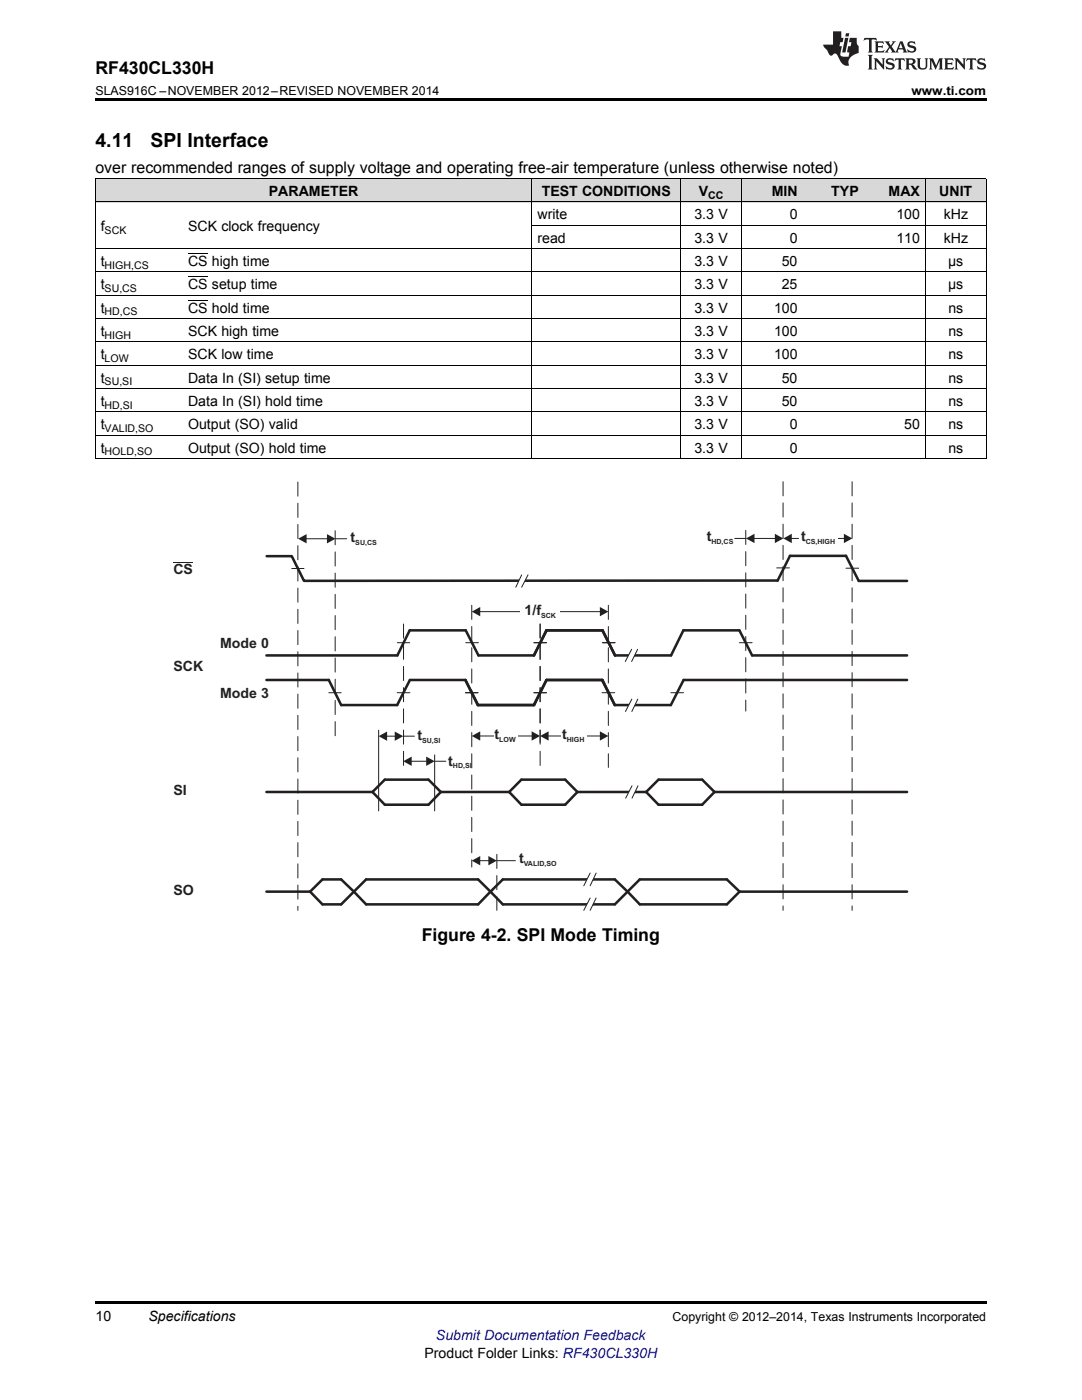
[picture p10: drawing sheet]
<svg xmlns="http://www.w3.org/2000/svg" width="216mm" height="279mm" viewBox="0 0 216 279" stroke-linecap="round" stroke-linejoin="round" font-family="sans-serif">
<g fill="#d8d8d8">
<path d="M19 35.7h17.5v4.7h-17.5z"/>
<path d="M36.5 35.7h69.7v4.7h-69.7z"/>
<path d="M106.2 35.7h29.6v4.7h-29.6z"/>
<path d="M135.8 35.7h12.2v4.7h-12.2z"/>
<path d="M148 35.7h12.2v4.7h-12.2z"/>
<path d="M160.2 35.7h12.2v4.7h-12.2z"/>
<path d="M172.4 35.7h12.2v4.7h-12.2z"/>
<path d="M184.6 35.7h12.2v4.7h-12.2z"/>
</g>
<path d="M19 259.7h177.8v.5h-177.8z" fill="#000"/>
<path d="M157.8 107.5h10.7" fill="none" stroke="#231f20" stroke-width=".2"/>
<g fill="#231f20">
<path d="M156.3 107.5l1.7-1v1.9z"/>
<path d="M168.4 106.5l1.7 1-1.7 .9z"/>
</g>
<path d="M159.5 105.8h7.6v3.3h-7.6z" fill-rule="evenodd" fill="#fff"/>
<path d="M159.5 105.8h7.6v3.3h-7.6z" fill="none" stroke="#fff" stroke-width=".2"/>
<path d="M53.2 135.7h12.4l2.5 5h11.2l2.5-5h11.1M92.9 135.7l2.4 5h11.3l2.4-5M92.9 135.7l2.5 5M109 135.7h11.2l2.5 5M109 135.7l-2.5 5M120.1 135.7l2.6 5M181 135.7h-44.6l-2.5 5h-11.2M53.2 158.1h127.8M53.2 177.9h127.8" fill="none" stroke="#231f20" stroke-width=".51"/>
<path d="M59.4 96.2v85.5M66.9 105.9v42.3" fill="none" stroke="#231f20" stroke-width=".2" stroke-dasharray="2.8 1.4"/>
<path d="M65.6 138.2h2.5M92.9 138.2h2.4" fill="none" stroke="#231f20" stroke-width=".2"/>
<path d="M127.7 175.5h17.3l2.6 2.4-2.6 2.6h-17.3l-2.5-2.6z" fill-rule="evenodd" fill="#fff"/>
<path d="M127.7 175.5h17.3l2.6 2.4-2.6 2.6h-17.3l-2.5-2.6z" fill="none" stroke="#231f20" stroke-width=".51"/>
<path d="M73.1 175.5h22.3l2.5 2.4-2.5 2.6h-22.3l-2.5-2.6z" fill-rule="evenodd" fill="#fff"/>
<path d="M73.1 175.5h22.3l2.5 2.4-2.5 2.6h-22.3l-2.5-2.6z" fill="none" stroke="#231f20" stroke-width=".51"/>
<path d="M80.5 124.5v29.4M107.8 124.5v23.7" fill="none" stroke="#231f20" stroke-width=".2" stroke-dasharray="2.8 1.4"/>
<path d="M79.3 138.2h2.5M106.5 138.2h2.5" fill="none" stroke="#231f20" stroke-width=".2"/>
<path d="M74.3 158.1l2.5-2.5h8.7l2.5 2.5-2.5 2.5h-8.7z" fill-rule="evenodd" fill="#fff"/>
<path d="M74.3 158.1l2.5-2.5h8.7l2.5 2.5-2.5 2.5h-8.7z" fill="none" stroke="#231f20" stroke-width=".51"/>
<path d="M156.3 96.1v85.6M170 96.1v85.6M148.8 105.9v36M94.1 120.8v52.2M121.4 120.8v32.4" fill="none" stroke="#231f20" stroke-width=".2" stroke-dasharray="2.8 1.4"/>
<path d="M92.9 138.2h2.5M95.7 122.1h24.1M120.1 138.2h2.6M133.9 138.2h2.5" fill="none" stroke="#231f20" stroke-width=".2"/>
<g fill="#231f20">
<path d="M94.1 122.1l1.7-1v1.9z"/>
<path d="M119.7 121.1l1.7 1-1.7 .9z"/>
</g>
<path d="M95.7 146.9h10.5" fill="none" stroke="#231f20" stroke-width=".2"/>
<g fill="#231f20">
<path d="M94.1 146.9l1.7-.9v1.8z"/>
<path d="M106.1 146l1.7 .9-1.7 .9z"/>
</g>
<path d="M109.3 146.9h10.5" fill="none" stroke="#231f20" stroke-width=".2"/>
<g fill="#231f20">
<path d="M107.8 146.9l1.7-.9v1.8z"/>
<path d="M119.7 146l1.7 .9-1.7 .9z"/>
</g>
<path d="M128.9 158.1l2.5-2.5h8.7l2.5 2.5-2.5 2.5h-8.7z" fill-rule="evenodd" fill="#fff"/>
<path d="M128.9 158.1l2.5-2.5h8.7l2.5 2.5-2.5 2.5h-8.7z" fill="none" stroke="#231f20" stroke-width=".51"/>
<path d="M126.1 139.5h1.2l-1.2 2.5h-1.3z" fill-rule="evenodd" fill="#fff"/>
<path d="M126.1 139.5l-1.3 2.5M127.3 139.5l-1.2 2.5" fill="none" stroke="#231f20" stroke-width=".2"/>
<path d="M104 155.6h8.8l2.4 2.5-2.4 2.5h-8.8l-2.4-2.5z" fill-rule="evenodd" fill="#fff"/>
<path d="M155.2 115.9l2.4-5h11.2l2.5 5h9.7M53.2 130.8h26.1l2.5-5h11.1l2.6 5h11M106.5 130.8l2.5-5h11.3l2.4 5M109.1 125.8l-2.6 5M120.2 125.8l2.5 5M122.7 130.8h11.2l2.5-5h11.1l2.6 5h30.9M104 155.6h8.8l2.4 2.5-2.4 2.5h-8.8l-2.4-2.5z" fill="none" stroke="#231f20" stroke-width=".51"/>
<path d="M107.8 124.5v28.7" fill="none" stroke="#231f20" stroke-width=".2" stroke-dasharray="2.8 1.4"/>
<path d="M79.3 128.3h2.5M92.9 128.3h2.6M106.5 128.3h2.5M120.2 128.3h2.5" fill="none" stroke="#231f20" stroke-width=".2"/>
<path d="M126 129.6h1.2l-1.2 2.4h-1.2z" fill-rule="evenodd" fill="#fff"/>
<path d="M168.8 113.4h2.5M106.5 128.3h2.6M106.6 138.2h2.4M120.3 128.3h2.4M126 129.6l-1.2 2.4M127.2 129.6l-1.2 2.4M147.5 128.3h2.6M77.1 146.9h1.8" fill="none" stroke="#231f20" stroke-width=".2"/>
<g fill="#231f20">
<path d="M75.6 146.9l1.6-.9v1.9z"/>
<path d="M78.8 146l1.7 .9-1.7 1z"/>
</g>
<path d="M75.6 145.7v16.1M82 151.9h3.2M86.7 150.7v11.1M86.7 151.9h2.3" fill="none" stroke="#231f20" stroke-width=".2"/>
<g fill="#231f20">
<path d="M80.5 151.9l1.6-.9v1.9z"/>
<path d="M85 151l1.7 .9-1.7 1z"/>
</g>
<path d="M97.9 177.9l2.4-2.4h22.4l2.5 2.4-2.5 2.6h-22.4z" fill-rule="evenodd" fill="#fff"/>
<path d="M97.9 177.9l2.4-2.4h22.4l2.5 2.4-2.5 2.6h-22.4z" fill="none" stroke="#231f20" stroke-width=".51"/>
<path d="M117.8 179.2h1.2l-1.2 2.5h-1.3z" fill-rule="evenodd" fill="#fff"/>
<path d="M95.7 171.8h1.9M99.1 171.8h3.7M117.8 179.2l-1.3 2.5M119 179.2l-1.2 2.5" fill="none" stroke="#231f20" stroke-width=".2"/>
<g fill="#231f20">
<path d="M94.1 171.8l1.7-1v1.9z"/>
<path d="M97.4 170.8l1.7 1-1.7 .9z"/>
</g>
<path d="M99.1 170.5v11.2" fill="none" stroke="#231f20" stroke-width=".2" stroke-dasharray="2.8 1.4"/>
<path d="M117.8 174.2h1.2l-1.2 2.6h-1.3z" fill-rule="evenodd" fill="#fff"/>
<path d="M117.8 174.2l-1.3 2.6M119 174.2l-1.2 2.6" fill="none" stroke="#231f20" stroke-width=".2"/>
<path d="M61.9 177.9l2.4-2.4h3.8l2.5 2.4-2.5 2.6h-3.8z" fill-rule="evenodd" fill="#fff"/>
<path d="M61.9 177.9l2.4-2.4h3.8l2.5 2.4-2.5 2.6h-3.8z" fill="none" stroke="#231f20" stroke-width=".51"/>
<path d="M126.1 156.8h1.2l-1.2 2.5h-1.3z" fill-rule="evenodd" fill="#fff"/>
<path d="M80.5 146.9h2.2M126.1 156.8l-1.3 2.5M127.3 156.8l-1.2 2.5" fill="none" stroke="#231f20" stroke-width=".2"/>
<g fill="#fff">
<path d="M112.1 145.3h5v3.1h-5z" fill-rule="evenodd"/>
<path d="M103.9 120.5h7.8v3.1h-7.8z" fill-rule="evenodd"/>
<path d="M98.6 145.3h4.7v3.1h-4.7z" fill-rule="evenodd"/>
</g>
<path d="M53.2 111h5l2.5 4.9h94.5" fill="none" stroke="#231f20" stroke-width=".51"/>
<path d="M58.2 113.5h2.5" fill="none" stroke="#231f20" stroke-width=".2"/>
<path d="M104.1 114.7h1.3l-1.3 2.5h-1.2z" fill-rule="evenodd" fill="#fff"/>
<path d="M34.6 112.3h3.9M61 107.5h4.4M104.1 114.7l-1.2 2.5M105.4 114.7l-1.3 2.5M155 113.3h2.5" fill="none" stroke="#231f20" stroke-width=".2"/>
<g fill="#231f20">
<path d="M59.5 107.5l1.7-.9v1.9z"/>
<path d="M65.2 106.6l1.7 .9-1.7 1z"/>
</g>
<path d="M66.9 107.5h2.3M150.4 107.5h4.4" fill="none" stroke="#231f20" stroke-width=".2"/>
<g fill="#231f20">
<path d="M148.9 107.5l1.6-1v1.9z"/>
<path d="M154.6 106.5l1.7 1-1.7 .9z"/>
</g>
<path d="M146.6 107.5h2.3" fill="none" stroke="#231f20" stroke-width=".2"/>
<g fill="none" stroke="#000" stroke-width=".2">
<path d="M19 35.6h177.8M19.1 35.7v55.9M106.1 35.7v55.9M135.8 35.7v55.9M148 35.7v55.9M184.6 35.7v55.9M196.8 35.7v55.9M19 58.9h177.8M19 54.3h177.8M19 49.6h177.8M19 40.3h177.8M106.2 45h90.6"/>
<path d="M19 77.6h177.8M19 72.9h177.8M19 68.2h177.8M19 63.6h177.8M19 91.5h177.8M19 86.9h177.8M19 82.2h177.8"/>
</g>
<path d="M19 19.5h177.8v.5h-177.8z" fill="#000"/>
<g fill="#231f20">
<path d="M172.5 7.6l-.1 .5 .4-.2h.6v.1v2.1l-.2 .4h.9l-.2-.4v-2.1l.1-.1h.5l.5 .2-.2-.5zM174.5 8.3l.2 .3v1.5l-.2 .4h1.8l.2-.6a1.04 1.04 0 0 1-1.3 .2v-.7h.6l.3 .2v-.6l-.3 .2h-.6v-.6l.8-.1 .4 .3-.2-.5zM176.5 8.3l.9 1.1-.9 1.1h.8l-.2-.2 .4-.7 .5 .7-.2 .2h1.5l-.2-.2 .2-.4h.9l.1 .4-.2 .2h1l-.3-.3-.7-1.9h-.5l-.9 2-.8-1 .9-1h-.8l.1 .3-.4 .5-.3-.6 .1-.2zM179.7 8.6l.4 1h-.7zM181.3 8.4a.63 .63 0 0 0-.2 .7 .63 .63 0 0 0 .6 .4l.6 .2 .1 .2a.75 .75 0 0 1-.7 .4 .75 .75 0 0 1-.6-.5l.1 .7 .1-.1a1.11 1.11 0 0 0 1.5-.6 1.13 1.13 0 0 0-1.2-.8l-.1-.4a1.04 1.04 0 0 1 1.2 .2l-.2-.5-.2 .1-.4-.2zM173.2 10.9l.2 .4v2.2l-.2 .4h1l-.3-.4v-2.2l.3-.4zM174.3 11.6l.3 .4v1.5l-.3 .4h.8l-.2-.4v-1.3l1.5 1.7v-1.9l.2-.4h-.7l.2 .4v.9l-1.1-1.3zM177 11.8a.62 .62 0 0 0-.2 .7 .62 .62 0 0 0 .6 .4l.6 .1 .1 .3a.76 .76 0 0 1-.7 .3 .76 .76 0 0 1-.7-.4l.2 .7 .1-.1a1.11 1.11 0 0 0 1.5-.6 1.13 1.13 0 0 0-1.2-.8l-.1-.4a1.04 1.04 0 0 1 1.2 .2l-.2-.6-.2 .1-.5-.1zM178.7 11.6l-.2 .6a.61 .61 0 0 1 .8-.3v1.6l-.2 .4h.9l-.2-.4v-1.6a.63 .63 0 0 1 .7 .3l-.1-.6zM180.6 11.6l.3 .4v1.5l-.3 .4h1l-.2-.2-.1-.8 .6 .2a.76 .76 0 0 0 1.2 .7l-1-1a.58 .58 0 0 0 .6-.5 .58 .58 0 0 0-.5-.6zM181.4 11.9h.1a.45 .45 0 0 1 .5 .1 .45 .45 0 0 1 .1 .5l-.8 .2zM182.9 11.6l.2 .2a2.17 2.17 0 0 0 .3 1.9 .99 .99 0 0 0 1.6-.6v-1.1l.2-.4h-.7l.2 .2a1.92 1.92 0 0 1-.2 1.8 .6 .6 0 0 1-.9-.5v-1.1l.2-.4zM185.4 11.6l.2 .4v1.5l-.2 .4h.7l-.2-.4v-1.4l.8 1.8 .8-1.8v1.4l-.2 .4h.9l-.2-.4v-1.5l.2-.4h-.8l-.6 1.5-.6-1.5zM188.4 11.6l.2 .4v1.5l-.2 .4h1.8l.1-.6a1.04 1.04 0 0 1-1.2 .1v-.6h.5l.4 .2v-.6l-.4 .2h-.5v-.7h.8l.3 .3-.1-.6zM190.5 11.6l.2 .4v1.5l-.2 .4h.7l-.2-.4v-1.3l1.5 1.7v-1.9l.2-.4h-.7l.2 .4v.9l-1.1-1.3zM192.9 11.6l-.1 .6a.61 .61 0 0 1 .7-.3l.1 1.6-.3 .4h1l-.3-.4 .1-1.6a.63 .63 0 0 1 .7 .3l-.1-.6zM195.2 11.8a.62 .62 0 0 0-.2 .7 .62 .62 0 0 0 .6 .4l.6 .1 .1 .3a.76 .76 0 0 1-.7 .3 .76 .76 0 0 1-.6-.4l.1 .7 .1-.1a1.11 1.11 0 0 0 1.6-.6 1.13 1.13 0 0 0-1.3-.8l-.1-.4a1.04 1.04 0 0 1 1.2 .2l-.1-.6-.2 .1-.5-.1z"/>
<path d="M166.2 6.3v2.6h-1.9v.4l.8 .9a.91 .91 0 0 0 1 .8 .56 .56 0 0 1 .5-.3 .56 .56 0 0 1 .5 .3l.4 .8a1.53 1.53 0 0 0 1.9 1.2 1.54 1.54 0 0 1 1-2.1l.9-.3v-1.4a1.52 1.52 0 0 1-.4-1.6h-1.3l-.2 .8h.5l-.2 .8h-.5l-.1 1v.2l.4 .1-.2 .8a1.93 1.93 0 0 1-1.6-.3l.3-1.8h-.5l.2-.8h.4l.2-.8h-.4v-1.3zM168.6 7.6l-.6 2.9h.7l.6-2.9zM168.8 6.6l-.1 .7h.6l.2-.7z"/>
</g>
<path d="M37.5 59.9h4M37.5 55.2h4M37.5 50.6h4" fill="none" stroke="#000" stroke-width=".2"/>
<g font-size="3.9">
<text x="19" y="29.3">4.11</text>
<text x="30" y="29.3">SPI Interface</text>
</g>
<g font-size="3.5">
<text x="19" y="14.8">RF430CL330H</text>
<text x="84.2" y="187.9">Figure 4-2. SPI Mode Timing</text>
</g>
<text font-size="3.2" x="19" y="34.4">over recommended ranges of supply voltage and operating free-air temperature (unless otherwise noted)</text>
<g font-size="2.8">
<text x="53.7" y="39.1">PARAMETER</text>
<text x="108.1" y="39.1">TEST CONDITIONS</text>
<text x="139.4" y="39.1">V</text>
<text x="154" y="39.1">MIN</text>
<text x="165.9" y="39.1">TYP</text>
<text x="177.3" y="39.1">MAX</text>
<text x="187.4" y="39.1">UNIT</text>
<text x="20.1" y="46.1">f</text>
<text x="37.5" y="46.1">SCK clock frequency</text>
<text x="107.2" y="43.7">write</text>
<text x="138.6" y="43.7">3.3 V</text>
<text x="157.6" y="43.7">0</text>
<text x="178.9" y="43.7">100</text>
<text x="188.3" y="43.7">kHz</text>
<text x="20.1" y="53.1">t</text>
<text x="37.5" y="53.1">CS high time</text>
<text x="107.2" y="48.4">read</text>
<text x="138.6" y="48.4">3.3 V</text>
<text x="138.6" y="53.1">3.3 V</text>
<text x="156" y="53.1">50</text>
<text x="157.6" y="48.4">0</text>
<text x="178.9" y="48.4">110</text>
<text x="188.3" y="48.4">kHz</text>
<text x="189.2" y="53.1">µs</text>
<text x="20.1" y="57.7">t</text>
<text x="37.5" y="57.7">CS setup time</text>
<text x="138.6" y="57.7">3.3 V</text>
<text x="156" y="57.7">25</text>
<text x="189.2" y="57.7">µs</text>
<text x="20.1" y="62.4">t</text>
<text x="37.5" y="62.4">CS hold time</text>
<text x="138.6" y="62.4">3.3 V</text>
<text x="154.4" y="62.4">100</text>
<text x="189.2" y="62.4">ns</text>
<text x="20.1" y="67">t</text>
<text x="20.1" y="71.7">t</text>
<text x="37.5" y="67">SCK high time</text>
<text x="37.5" y="71.7">SCK low time</text>
<text x="138.6" y="67">3.3 V</text>
<text x="138.6" y="71.7">3.3 V</text>
<text x="154.4" y="67">100</text>
<text x="154.4" y="71.7">100</text>
<text x="189.2" y="67">ns</text>
<text x="189.2" y="71.7">ns</text>
<text x="20.1" y="76.3">t</text>
<text x="37.5" y="76.3">Data In (SI) setup time</text>
<text x="138.6" y="76.3">3.3 V</text>
<text x="156" y="76.3">50</text>
<text x="189.2" y="76.3">ns</text>
<text x="20.1" y="81">t</text>
<text x="37.5" y="81">Data In (SI) hold time</text>
<text x="138.6" y="81">3.3 V</text>
<text x="156" y="81">50</text>
<text x="189.2" y="81">ns</text>
<text x="20.1" y="85.7">t</text>
<text x="37.5" y="85.7">Output (SO) valid</text>
<text x="138.6" y="85.7">3.3 V</text>
<text x="157.6" y="85.7">0</text>
<text x="180.4" y="85.7">50</text>
<text x="189.2" y="85.7">ns</text>
<text x="20.1" y="90.3">t</text>
<text x="37.5" y="90.3">Output (SO) hold time</text>
<text x="138.6" y="90.3">3.3 V</text>
<text x="157.6" y="90.3">0</text>
<text x="189.2" y="90.3">ns</text>
<text x="19" y="263.6">10</text>
<text x="29.6" y="263.6">Specifications</text>
<text x="84.7" y="270.9">Product Folder Links: RF430CL330H</text>
</g>
<g font-size="2.8" fill="#231f20">
<text x="70" y="108.1">t</text>
<text x="141" y="108.1">t</text>
<text x="159.8" y="108.1">t</text>
<text x="34.6" y="114.6">CS</text>
<text x="104.7" y="122.8">1/f</text>
<text x="43.9" y="129.3">Mode 0</text>
<text x="34.6" y="133.9">SCK</text>
<text x="43.9" y="139.2">Mode 3</text>
<text x="83.3" y="147.6">t</text>
<text x="98.7" y="147.5">t</text>
<text x="112.2" y="147.5">t</text>
<text x="89.4" y="152.8">t</text>
<text x="34.6" y="158.6">SI</text>
<text x="103.6" y="172.2">t</text>
<text x="34.6" y="178.6">SO</text>
</g>
<text font-size="2.8" fill="#00f" x="87" y="267.4">Submit Documentation Feedback</text>
<g font-size="2.5">
<text x="19" y="19">SLAS916C –NOVEMBER 2012–REVISED NOVEMBER 2014</text>
<text x="181.9" y="19">www.ti.com</text>
<text x="134.2" y="263.6">Copyright © 2012–2014, Texas Instruments Incorporated</text>
</g>
<g font-size="2.1">
<text x="141.3" y="39.7">CC</text>
<text x="20.9" y="46.6">SCK</text>
<text x="20.9" y="53.6">HIGH,CS</text>
<text x="20.9" y="58.3">SU,CS</text>
<text x="20.9" y="62.9">HD,CS</text>
<text x="20.9" y="67.6">HIGH</text>
<text x="20.9" y="72.2">LOW</text>
<text x="20.9" y="76.9">SU,SI</text>
<text x="20.9" y="81.6">HD,SI</text>
<text x="20.9" y="86.2">VALID,SO</text>
<text x="20.9" y="90.9">HOLD,SO</text>
</g>
<g font-size="1.4" fill="#231f20">
<text x="70.9" y="108.7">SU,CS</text>
<text x="142" y="108.6">HD,CS</text>
<text x="160.8" y="108.6">CS,HIGH</text>
<text x="108" y="123.4">SCK</text>
<text x="84.2" y="148.2">SU,SI</text>
<text x="99.6" y="148.1">LOW</text>
<text x="113.1" y="148.1">HIGH</text>
<text x="90.4" y="153.4">HD,SI</text>
<text x="104.5" y="172.8">VALID,SO</text>
</g>
</svg>
